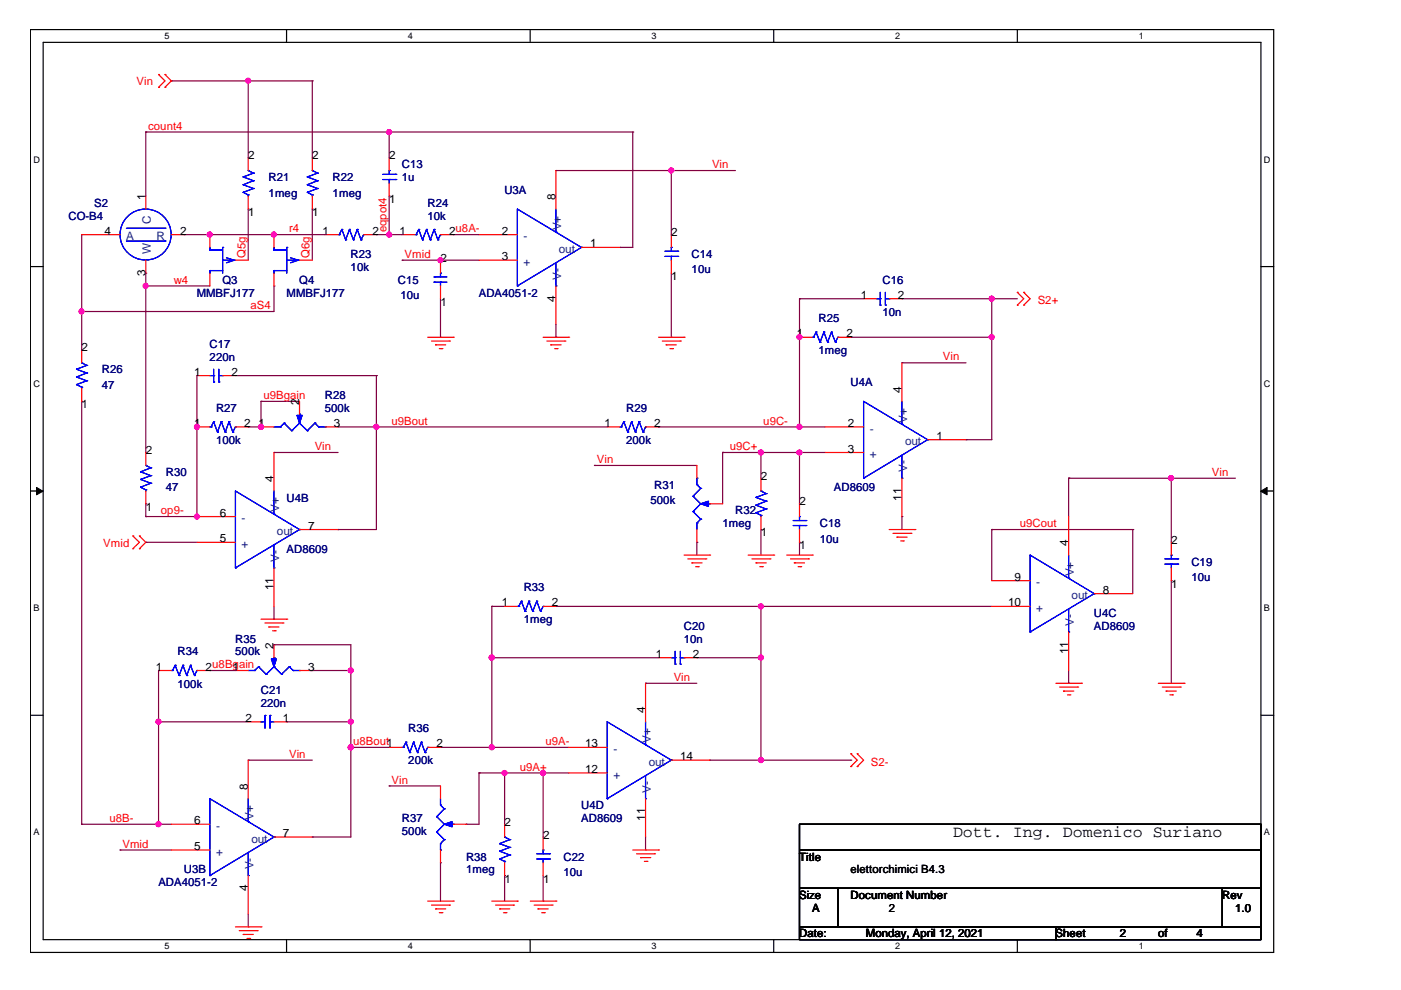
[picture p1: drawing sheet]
<svg xmlns="http://www.w3.org/2000/svg" width="297mm" height="210mm" viewBox="0 0 297 210" stroke-linecap="round" stroke-linejoin="round" font-family="sans-serif">
<path d="M6.4 6.3h263.7v195.6h-263.7zM9.2 9h258.1v190.2h-258.1z" fill="none" stroke="#000" stroke-width=".25"/>
<g fill="#fff">
<path d="M34.9 6.6h1v2.1h-1z"/>
<path d="M34.9 199.6h1v2.1h-1z"/>
</g>
<path d="M60.8 6.3v2.7M60.8 199.2v2.7" fill="none" stroke="#000" stroke-width=".25"/>
<g fill="#fff">
<path d="M86.5 6.6h1v2.1h-1z"/>
<path d="M86.5 199.6h1v2.1h-1z"/>
</g>
<path d="M112.4 6.3v2.7M112.4 199.2v2.7" fill="none" stroke="#000" stroke-width=".25"/>
<g fill="#fff">
<path d="M138.1 6.6h1.1v2.1h-1.1z"/>
<path d="M138.1 199.6h1.1v2.1h-1.1z"/>
</g>
<path d="M164 6.3v2.7M164 199.2v2.7" fill="none" stroke="#000" stroke-width=".25"/>
<g fill="#fff">
<path d="M189.8 6.6h1v2.1h-1z"/>
<path d="M189.8 199.6h1v2.1h-1z"/>
</g>
<path d="M215.7 6.3v2.7M215.7 199.2v2.7" fill="none" stroke="#000" stroke-width=".25"/>
<g fill="#fff">
<path d="M241.4 6.6h1.1v2.1h-1.1z"/>
<path d="M241.4 199.6h1.1v2.1h-1.1z"/>
<path d="M7.1 32.8h1.3v2.1h-1.3z"/>
<path d="M268 32.8h1.3v2.1h-1.3z"/>
<path d="M7.1 80.3h1.3v2.1h-1.3z"/>
<path d="M268 80.3h1.3v2.1h-1.3z"/>
</g>
<path d="M6.4 56.5h2.8M267.3 56.5h2.8" fill="none" stroke="#000" stroke-width=".25"/>
<g fill="#fff">
<path d="M7.1 127.9h1.2v2.1h-1.2z"/>
<path d="M268 127.9h1.2v2.1h-1.2z"/>
</g>
<path d="M6.4 104.1h2.8M267.3 104.1h2.8" fill="none" stroke="#000" stroke-width=".25"/>
<g fill="#000" stroke="#000" stroke-width=".21">
<path d="M7.7 103.3l1.4 .9-1.4 .7z" fill-rule="evenodd"/>
<path d="M267.3 104.2l1.3-.9v1.6z" fill-rule="evenodd"/>
</g>
<g fill="#fff">
<path d="M7.1 175.4h1.2v2.2h-1.2z"/>
<path d="M268 175.4h1.2v2.2h-1.2z"/>
</g>
<path d="M6.4 151.6h2.8M267.3 151.6h2.8M169.5 174.8h97.8v5.4h-97.8zM169.5 180.2h97.8v8.1h-97.8zM169.5 188.3h8.1v8.2h-8.1zM169.5 196.5h54.4v2.7h-54.4zM177.6 188.3h81.6v8.2h-81.6zM223.9 196.5h43.4v2.7h-43.4zM259.2 188.3h8.1v8.2h-8.1z" fill="none" stroke="#000" stroke-width=".25"/>
<g fill="none" stroke="#800040" stroke-width=".25">
<path d="M36.3 17.2h.1M36.3 17.2h29.9M52.6 17.2h.1M52.6 17.2v16.3M66.2 17.2h.1M66.2 17.2v16.3M30.9 28h.1M30.9 28v13.6M30.9 28h103.3M82.5 28h.1M82.5 28v5.5M117.9 36.2h.1"/>
<path d="M117.9 36.2h38M134.2 28h.1M134.2 28v24.5h-2.7M142.3 36.2h.1M142.3 36.2v13.5M17.3 49.7h.1M17.3 49.7v24.5M30.9 57.9h.1M30.9 57.9v38M39 49.7h.1M39 49.7h29.9M44.5 49.7h.1"/>
<path d="M52.6 44.3h.1M52.6 44.3v10.9M58.1 49.7h.1M66.2 44.3h.1M66.2 44.3v10.9M79.8 49.7h.1M79.8 49.7h5.5M82.5 49.7h.1M82.5 41.6h.1M82.5 41.6v8.1M85.3 55.2h.1M85.3 55.2h16.3"/>
<path d="M93.4 55.2h.1M96.1 49.7h.1M96.1 49.7h5.5M131.5 52.5h.1M142.3 57.9v13.6M17.3 66h.1M30.9 60.6h.1M30.9 60.6h13.6M41.7 79.6v29.9M49.9 79.6h29.9M58.1 60.6h.1M58.1 60.6v5.4h-40.8"/>
<path d="M79.8 79.6h.1M79.8 79.6v32.7h-8.1M93.4 71.5h.1M93.4 63.3v8.2M117.9 71.5h.1M117.9 68.8v2.7M142.3 71.5h.1M169.5 71.5h.1M169.5 63.3h.1M169.5 63.3h13.6M169.5 63.3v27.2M180.4 71.5h.1"/>
<path d="M180.4 71.5h29.9M191.2 76.9h.1M191.2 63.3h.1M191.2 63.3h24.5M191.2 76.9h13.6M210.3 63.3h.1M210.3 71.5h.1M210.3 63.3v29.9h-5.5M17.3 85.1h.1M17.3 85.1v89.7M41.7 90.5h.1M52.6 90.5h.1"/>
<path d="M52.6 90.5h2.7M55.3 85.1h.1M55.3 90.5h.1M55.3 85.1h8.2M55.3 85.1v5.4M58.1 95.9h.1M58.1 95.9h13.6M71.7 90.5h57M79.8 90.5h.1M126 98.7h.1M126 98.7h21.7M139.6 90.5h.1"/>
<path d="M139.6 90.5h35.3M153.2 95.9h.1M153.2 95.9h21.7M153.2 95.9v10.9M161.3 95.9h.1M161.3 95.9v5.5M169.5 95.9h.1M169.5 90.5h.1M169.5 95.9v10.9M204.8 93.2h.1M30.9 115h.1M30.9 106.8h.1"/>
<path d="M30.9 109.5h.1M30.9 115h10.8M30.9 106.8v2.7M30.9 109.5h10.8M41.7 109.5h.1M71.7 112.3h.1M147.7 115h.1M147.7 115v2.7M161.3 112.3h.1M161.3 112.3v5.4M169.5 115h.1M169.5 115v2.7"/>
<path d="M191.2 109.5h.1M191.2 109.5v2.8M210.3 112.3h.1M210.3 112.3h29.9M210.3 112.3v10.8M226.6 101.4h.1M226.6 101.4h35.3M226.6 101.4v8.1M240.2 112.3h.1M240.2 112.3v13.6M248.3 101.4h.1M248.3 101.4v13.6"/>
<path d="M58.1 136.7h.1M58.1 131.3h.1M58.1 136.7h16.3v40.8h-8.2M58.1 128.6v2.7M104.3 128.6h.1M104.3 139.5h.1M104.3 128.6h2.7M104.3 128.6v29.9M104.3 139.5h35.3M117.9 128.6h.1M117.9 128.6h92.4M147.7 139.5h.1"/>
<path d="M147.7 139.5h13.6M161.3 139.5h.1M161.3 128.6h.1M161.3 128.6v32.6M248.3 123.1h.1M248.3 123.1v21.8M33.6 153h.1M33.6 142.2h.1M33.6 153h19M33.6 142.2v32.6M44.5 142.2h.1M44.5 142.2h5.4"/>
<path d="M60.8 153h.1M60.8 153h13.6M66.2 142.2h.1M66.2 142.2h8.2M74.4 158.5h.1M74.4 142.2h.1M74.4 158.5h8.1M93.4 158.5h.1M93.4 158.5h27.2M104.3 158.5h.1M136.9 144.9h.1M136.9 144.9h10.8"/>
<path d="M226.6 144.9h.1M226.6 142.2v2.7M17.3 174.8h.1M17.3 174.8h19M33.6 174.8h.1M52.6 161.2h.1M52.6 161.2h13.6M66.2 177.5h.1M82.5 166.6h.1M82.5 166.6h10.9M98.9 174.8h.1M101.6 163.9h.1"/>
<path d="M101.6 163.9v10.9h-2.7M101.6 163.9h19M107 163.9h.1M107 163.9v10.9M115.2 163.9h.1M115.2 163.9v13.6M136.9 177.5v2.7M150.5 161.2h.1M150.5 161.2h29.9M180.4 161.2h.1M25.4 180.2h.1M25.4 180.2h10.9"/>
<path d="M52.6 196.5h.1M52.6 193.8v2.7M93.4 182.9h.1M93.4 182.9v8.2M107 185.6h.1M107 185.6v5.5M115.2 191.1h.1M115.2 185.6v5.5M136.9 180.2h.1"/>
</g>
<g fill="#f0f" stroke="#f0f" stroke-width=".25">
<circle cx="41.7" cy="90.5" r=".52"/>
<circle cx="41.7" cy="109.5" r=".51"/>
<circle cx="55.3" cy="90.5" r=".52"/>
<circle cx="79.8" cy="90.5" r=".52"/>
<circle cx="33.6" cy="174.7" r=".52"/>
<circle cx="33.6" cy="153" r=".52"/>
<circle cx="161.3" cy="128.6" r=".52"/>
<circle cx="161.3" cy="161.2" r=".52"/>
<circle cx="161.3" cy="139.4" r=".52"/>
<circle cx="74.4" cy="153" r=".52"/>
<circle cx="74.4" cy="158.4" r=".52"/>
<circle cx="142.3" cy="36.1" r=".52"/>
<circle cx="93.4" cy="55.2" r=".52"/>
<circle cx="115.1" cy="163.9" r=".52"/>
<circle cx="30.9" cy="60.6" r=".52"/>
<circle cx="44.4" cy="49.7" r=".52"/>
<circle cx="17.3" cy="66" r=".52"/>
<circle cx="52.6" cy="17.1" r=".52"/>
<circle cx="104.3" cy="139.4" r=".52"/>
<circle cx="58" cy="49.7" r=".52"/>
<circle cx="104.3" cy="158.4" r=".52"/>
<circle cx="82.5" cy="49.7" r=".52"/>
<circle cx="82.5" cy="28" r=".51"/>
<circle cx="74.4" cy="142.1" r=".52"/>
<circle cx="210.3" cy="63.3" r=".52"/>
<circle cx="161.3" cy="95.9" r=".52"/>
<circle cx="107" cy="163.9" r=".52"/>
<circle cx="169.5" cy="90.5" r=".52"/>
<circle cx="169.5" cy="71.5" r=".52"/>
<circle cx="210.3" cy="71.5" r=".52"/>
<circle cx="248.3" cy="101.4" r=".52"/>
<circle cx="169.5" cy="95.9" r=".52"/>
</g>
<g fill="none" stroke="#f00" stroke-width=".25">
<path d="M33.6 18.5h.1M33.6 15.8h.1M33.6 15.8l1.4 1.4-1.4 1.3M35 15.8h.1M35 18.5h.1M35 15.8l1.3 1.4-1.3 1.3M52.6 33.5v2.7M66.2 33.5v2.7M82.5 33.5v2.7M82.5 38.9v2.7M117.9 36.2v8.1M17.3 49.7h8.1"/>
<path d="M30.9 41.6v2.7M30.9 55.2v2.7M36.3 49.7h2.7M44.5 49.7v2.8M44.5 57.9v2.7M49.9 55.2h2.7M52.6 41.6v2.7M58.1 49.7v2.8M58.1 57.9v2.7M63.5 55.2h2.7M66.2 41.6v2.7M68.9 49.7h2.8"/>
<path d="M77.1 49.7h2.7M85.3 49.7h2.7M93.4 49.7h2.7M93.4 55.2v2.7M101.6 49.7h8.1M101.6 55.2h8.1M123.3 52.5h8.2M142.3 49.7v2.8M142.3 55.2v2.7M17.3 74.2v2.7M41.7 79.6h2.8M47.2 79.6h2.7"/>
<path d="M90.7 71.5h5.4M91.5 72.3h3.8M92.3 73.1h.1M92.3 73.1h2.2M93.1 73.9h.6M93.4 60.6v2.7M93.7 73.9h.1M95.3 72.3h.1M96.1 71.5h.1M115.2 71.5h5.4M116 72.3h3.8M116.8 73.1h.1"/>
<path d="M116.8 73.1h2.2M117.6 73.9h.5M117.9 60.6v8.2M118.1 73.9h.1M119.8 72.3h.1M120.6 71.5h.1M139.6 71.5h5.4M140.4 72.3h3.8M141.2 73.1h.1M141.2 73.1h2.2M142 73.9h.6M142.6 73.9h.1"/>
<path d="M144.2 72.3h.1M145 71.5h.1M169.5 71.5h2.7M177.6 71.5h2.8M183.1 63.3h2.7M188.5 63.3h2.7M191.2 76.9v8.2M215.7 62h.1M215.7 64.7h.1M215.7 62l1.3 1.3-1.3 1.4M217 62h.1M217 64.7h.1"/>
<path d="M217 62l1.4 1.3-1.4 1.4M17.3 82.3v2.8M30.9 95.9v2.8M41.7 90.5h2.8M49.9 90.5h2.7M55.3 90.5h2.8M58.1 95.9v8.2M63.5 85.1v2.7M68.9 90.5h2.8M128.7 90.5h2.8M136.9 90.5h2.7M147.7 98.7v2.7"/>
<path d="M174.9 90.5h8.2M174.9 95.9h8.2M196.7 93.2h8.1M28.2 116.3h.1M28.2 113.6h.1M28.2 113.6l1.4 1.4-1.4 1.3M29.6 113.6h.1M29.6 116.3h.1M29.6 113.6l1.3 1.4-1.3 1.3M30.9 104.1v2.7M41.7 109.5h8.2M41.7 115h8.2"/>
<path d="M63.5 112.3h8.2M145 117.7h5.5M145.8 118.5h3.9M146.7 119.3h.1M146.7 119.3h2.2M147.7 112.3v2.7M149.7 118.5h.1M150.5 117.7h.1M150.5 106.8h2.7M158.6 117.7h5.4M159.4 118.5h3.8M160.3 119.3h.1"/>
<path d="M160.3 119.3h2.1M161.3 101.4v2.7M161.3 109.5v2.8M163.2 118.5h.1M164 117.7h.1M166.8 117.7h5.4M167.6 118.5h3.8M168.4 119.3h.1M168.4 119.3h2.2M169.5 106.8v2.7M169.5 112.3v2.7M171.4 118.5h.1"/>
<path d="M172.2 117.7h.1M188.5 112.3h5.5M189.3 113.1h3.8M190.2 113.9h.1M190.2 113.9h2.1M191 114.7h.5M191.2 101.4v8.1M191.5 114.7h.1M193.1 113.1h.1M194 112.3h.1M226.6 109.5v8.2M248.3 115v2.7"/>
<path d="M55.3 131.3h5.5M56.2 132.1h3.8M57 132.9h.1M57 132.9h2.1M57.8 133.7h.5M58.1 120.4v8.2M58.1 136.7v2.8M58.3 133.7h.1M60 132.1h.1M60.8 131.3h.1M107 128.6h2.7M115.2 128.6h2.7"/>
<path d="M139.6 139.5h2.7M145 139.5h2.7M147.5 120.1h.5M148 120.1h.1M161.1 120.1h.5M161.6 120.1h.1M169.2 120.1h.6M169.8 120.1h.1M210.3 123.1h8.1M210.3 128.6h8.1M226.6 134v8.2M232 125.9h8.2"/>
<path d="M248.3 120.4v2.7M33.6 142.2h2.7M41.7 142.2h2.8M49.9 142.2h2.7M52.6 153h2.7M58.1 153h2.7M63.5 142.2h2.7M82.5 158.5h2.8M90.7 158.5h2.7M120.6 158.5h8.1M136.9 144.9v8.1M180.4 159.8h.1"/>
<path d="M180.4 159.8l1.3 1.4-1.3 1.3M181.7 159.8h.1M181.7 159.8l1.4 1.4-1.4 1.3M223.9 144.9h5.4M224.7 145.7h3.8M225.5 146.5h.1M225.5 146.5h2.2M226.3 147.3h.5M226.8 147.3h.1M228.5 145.7h.1M229.3 144.9h.1M245.6 144.9h5.4"/>
<path d="M246.4 145.7h3.8M247.2 146.5h.1M247.2 146.5h2.2M248 147.3h.6M248.6 147.3h.1M250.2 145.7h.1M251 144.9h.1M36.3 174.8h8.2M52.6 161.2v8.1M58.1 177.5h8.1M93.4 166.6v2.7M96.1 174.8h2.8"/>
<path d="M107 174.8v2.7M115.2 177.5v2.7M120.6 163.9h8.1M136.9 169.3v8.2M142.3 161.2h8.2M180.4 162.5h.1M181.7 162.5h.1M36.3 180.2h8.2M49.9 196.5h5.4M50.7 197.3h3.8M51.6 198.1h.1M51.6 198.1h2.1"/>
<path d="M52.4 199h.5M52.6 185.6v8.2M52.9 199h.1M54.5 197.3h.1M55.3 196.5h.1M90.7 191.1h5.4M91.5 191.9h3.8M92.3 192.7h.1M92.3 192.7h2.2M93.1 193.5h.6M93.4 180.2v2.7M93.7 193.5h.1"/>
<path d="M95.3 191.9h.1M96.1 191.1h.1M104.3 191.1h5.4M105.1 191.9h3.8M105.9 192.7h.1M105.9 192.7h2.2M106.7 193.5h.6M107 182.9v2.7M107.3 193.5h.1M108.9 191.9h.1M109.7 191.1h.1M112.4 191.1h5.5"/>
<path d="M113.2 191.9h3.9M114.1 192.7h.1M114.1 192.7h2.1M114.9 193.5h.5M115.2 182.9v2.7M115.4 193.5h.1M117.1 191.9h.1M117.9 191.1h.1M134.2 180.2h5.4M135 181h3.8M135.8 181.8h.1M135.8 181.8h2.2"/>
<path d="M136.6 182.6h.6M137.2 182.6h.1M138.8 181h.1M139.6 180.2h.1"/>
</g>
<g fill="none" stroke="#00f" stroke-width=".25">
<path d="M51.6 39.2h.1M51.6 37.5h.1M51.6 39.2l2.1 .8M51.6 37.5l2.1 .8M52.6 36.2h.1M52.6 36.2l1.1 .5M53.7 40h.1M53.7 38.3h.1M53.7 36.7h.1M53.7 40l-2.1 .8M53.7 38.3l-2.1 .9M53.7 36.7l-2.1 .8"/>
<path d="M65.2 39.2h.1M65.2 37.5h.1M65.2 39.2l2.1 .8M65.2 37.5l2.1 .8M66.2 36.2h.1M66.2 36.2l1.1 .5M67.3 40h.1M67.3 38.3h.1M67.3 36.7h.1M67.3 40l-2.1 .8M67.3 38.3l-2.1 .9M67.3 36.7l-2.1 .8"/>
<path d="M81.2 38.1h2.7M81.2 37h2.7M82.5 36.2h.1M82.5 38.1h.1M82.5 36.2v.8M82.5 38.1v.8M83.9 38.1h.1M83.9 37h.1M26.8 48.4h8.2M26.8 51.1h8.2M35 48.4h.1M35 51.1h.1"/>
<path d="M44.5 53h.1M44.5 57.4v.5v-.5M44.5 57.4h.1M44.5 52.5v.5v-.5M44.5 53h2.7M44.5 57.4h2.7M47.2 55.2h.1M47.2 52.5h.1M47.2 55.2h2.7M47.2 52.5v5.4M48 54.7l1.7 .5-1.7 .5M51.6 40.8h.1"/>
<path d="M51.6 40.8l1 .5M52.6 41.3h.1M52.6 41.3v.3M58.1 53h.1M58.1 57.4v.5v-.5M58.1 57.4h.1M58.1 52.5v.5v-.5M58.1 53h2.7M58.1 57.4h2.7M60.8 55.2h.1M60.8 52.5h.1M60.8 55.2h2.7"/>
<path d="M60.8 52.5v5.4M61.6 54.7l1.7 .5-1.7 .5M65.2 40.8h.1M65.2 40.8l1 .5M66.2 41.3h.1M66.2 41.3v.3M71.7 49.7h.2M71.9 49.7h.1M72.5 48.6h.1M72.5 48.6l-.6 1.1M72.5 48.6l.8 2.3M73.3 50.9h.1"/>
<path d="M74.1 48.6h.1M74.1 48.6l-.8 2.3M74.1 48.6l.8 2.3M74.9 50.9h.1M75.7 48.6h.1M75.7 48.6l-.8 2.3M75.7 48.6l.8 2.3M76.5 50.9h.1M77.1 49.7h.1M77.1 49.7l-.6 1.2M88 49.7h.2M88.2 49.7h.1"/>
<path d="M88.8 48.6h.1M88.8 48.6l-.6 1.1M88.8 48.6l.8 2.3M89.6 50.9h.1M90.4 48.6h.1M90.4 48.6l-.8 2.3M90.4 48.6l.8 2.3M91.2 50.9h.1M92 48.6h.1M92 59.8h.1M92 58.7h.1M92 48.6l-.8 2.3"/>
<path d="M92 48.6l.8 2.3M92 59.8h2.7M92 58.7h2.7M92.8 50.9h.1M93.4 49.7h.1M93.4 57.9h.1M93.4 59.8h.1M93.4 49.7l-.6 1.2M93.4 57.9v.8M93.4 59.8v.8M117.9 49.2h.1M117.9 44.3v4.9"/>
<path d="M117.9 55.7v4.9M123.3 52.5h.1M123.3 52.5l-13.6-8.2v16.3M123.3 52.5l-13.6 8.1M141 54.4h2.7M141 53.3h2.7M142.3 52.5h.1M142.3 54.4h.1M142.3 52.5v.8M142.3 54.4v.8M143.7 54.4h.1M143.7 53.3h.1"/>
<path d="M16.2 79.9h.1M16.2 78.3h.1M16.2 79.9l2.2 .8M16.2 78.3l2.2 .8M17.3 76.9h.1M17.3 76.9l1.1 .6M18.4 79.1h.1M18.4 77.5h.1M18.4 79.1l-2.2 .8M18.4 77.5l-2.2 .8M44.5 79.6h.8M45.3 79.6h.1"/>
<path d="M45.3 78.3v2.7M46.4 78.3v2.7M46.4 79.6h.8M47.2 79.6h.1M109.7 60.6h.1M117.9 60.6h.1M172.2 71.5h.3M172.5 71.5h.1M173 70.4h.1M173 70.4l-.5 1.1M173 70.4l.9 2.2M173.9 72.6h.1"/>
<path d="M174.7 70.4h.1M174.7 70.4l-.8 2.2M174.7 70.4l.8 2.2M175.5 72.6h.1M176.3 70.4h.1M176.3 70.4l-.8 2.2M176.3 70.4l.8 2.2M177.1 72.6h.1M177.6 71.5h.1M177.6 71.5l-.5 1.1M185.8 63.3h.8M186.6 64.7h.1"/>
<path d="M186.6 63.3h.1M186.6 62v2.7M187.7 64.7h.1M187.7 62v2.7M187.7 63.3h.8M188.5 63.3h.1M16.2 81.5h.1M16.2 81.5l1.1 .6M17.3 82.1h.1M17.3 82.1v.2M18.4 80.7h.1M18.4 80.7l-2.2 .8"/>
<path d="M30.9 98.7h.1M30.9 98.7l1.1 .5M32 99.2h.1M32 99.2l-2.2 .8M44.5 90.5h.3M44.8 90.5h.1M45.3 81h.1M45.3 89.4h.1M45.3 89.4l-.5 1.1M45.3 89.4l.8 2.2M46.1 91.6h.1M46.4 81h.1"/>
<path d="M46.9 89.4h.1M46.9 89.4l-.8 2.2M46.9 89.4l.9 2.2M47.8 91.6h.1M48.6 89.4h.1M48.6 89.4l-.8 2.2M48.6 89.4l.8 2.2M49.4 91.6h.1M49.9 90.5h.1M49.9 90.5l-.5 1.1M58.1 90.5h1.3M59.4 90.5h.1"/>
<path d="M60.2 89.7h.1M60.2 89.7l-.8 .8M60.2 89.7l1.7 1.6M61.9 91.3h.1M63.5 89.7h.1M63.5 87.8h.1M63.5 89.7l-1.6 1.6M63.5 89.7l1.7 1.6M63.5 87.8v.6M65.2 91.3h.1M66.8 89.7h.1M66.8 89.7l-1.6 1.6"/>
<path d="M66.8 89.7l.8 .8M67.6 90.5h.1M67.6 90.5h1.3M68.9 90.5h.1M131.5 90.5h.2M131.7 90.5h.1M132.3 89.4h.1M132.3 89.4l-.6 1.1M132.3 89.4l.8 2.2M133.1 91.6h.1M133.9 89.4h.1M133.9 89.4l-.8 2.2"/>
<path d="M133.9 89.4l.8 2.2M134.7 91.6h.1M135.5 89.4h.1M135.5 89.4l-.8 2.2M135.5 89.4l.9 2.2M136.4 91.6h.1M136.9 90.5h.1M136.9 90.5l-.5 1.1M191.2 90h.1M191.2 85.1v4.9M191.2 96.5v4.9M196.7 93.2h.1"/>
<path d="M196.7 93.2l-13.6-8.1v16.3M196.7 93.2l-13.6 8.2M29.8 103.3h.1M29.8 101.7h.1M29.8 100h.1M29.8 103.3l1.1 .6M29.8 101.7l2.2 .8M29.8 100l2.2 .8M30.9 103.9h.1M30.9 103.9v.2M32 102.5h.1M32 100.8h.1"/>
<path d="M32 102.5l-2.2 .8M32 100.8l-2.2 .9M58.1 109h.1M58.1 104.1v4.9M58.1 115.5v4.9M63.5 112.3h.1M63.5 112.3l-13.6-8.2v16.3M63.5 112.3l-13.6 8.1M146.9 108.5h.1M146.9 105.2h.1M146.9 108.5l1.7 1.6M146.9 105.2l1.7 1.6"/>
<path d="M147.7 110.9h.1M147.7 102.8h.1M147.7 101.4h.1M147.7 101.4v1.4M147.7 110.9v1.4M147.7 102.8l.9 .8M148.6 110.1h.1M148.6 106.8h.1M148.6 103.6h.1M148.6 110.1l-.9 .8M148.6 106.8l-1.7 1.7M148.6 103.6l-1.7 1.6"/>
<path d="M150 106.8h.5M150.5 106.8h.1M160.3 108.7h.1M160.3 107.1h.1M160.3 105.5h.1M160.3 108.7l1 .6M160.3 107.1l2.1 .8M160.3 105.5l2.1 .8M161.3 104.1h.1M161.3 109.3h.1M161.3 104.1l1.1 .6M161.3 109.3v.2"/>
<path d="M162.4 107.9h.1M162.4 106.3h.1M162.4 104.7h.1M162.4 107.9l-2.1 .8M162.4 106.3l-2.1 .8M162.4 104.7l-2.1 .8M168.2 111.4h2.7M168.2 110.4h2.7M169.5 109.5h.1M169.5 111.4h.1M169.5 109.5v.9M169.5 111.4v.9"/>
<path d="M170.9 111.4h.1M170.9 110.4h.1M183.1 101.4h.1M191.2 101.4h.1M226.6 117.7v4.9M247 119.6h2.7M247 118.5h2.7M248.3 117.7h.1M248.3 119.6h.1M248.3 117.7v.8M248.3 119.6v.8M249.7 119.6h.1"/>
<path d="M249.7 118.5h.1M49.9 120.4h.1M58.1 139.5h.1M58.1 120.4h.1M58.1 139.5v.5M109.7 128.6h.3M110 128.6h.1M110.5 127.5h.1M110.5 127.5l-.5 1.1M110.5 127.5l.8 2.1M111.3 129.6h.1M112.1 127.5h.1"/>
<path d="M112.1 127.5l-.8 2.1M112.1 127.5l.9 2.1M113 129.6h.1M113.8 127.5h.1M113.8 127.5l-.8 2.1M113.8 127.5l.8 2.1M114.6 129.6h.1M115.2 128.6h.1M115.2 128.6l-.6 1M142.3 139.5h.8M143.1 139.5h.1M143.1 138.1v2.7"/>
<path d="M144.2 138.1v2.7M144.2 139.5h.8M145 139.5h.1M218.4 134h.1M226.6 122.6h.1M226.6 134h.1M226.6 129.1v4.9M232 125.9h.1M232 125.9l-13.6-8.2v16.3M232 125.9l-13.6 8.1M36.3 142.2h.3M36.6 142.2h.1"/>
<path d="M37.1 141.1h.1M37.1 141.1l-.5 1.1M37.1 141.1l.9 2.1M38 143.2h.1M38.8 141.1h.1M38.8 141.1l-.8 2.1M38.8 141.1l.8 2.1M39.6 143.2h.1M40.4 141.1h.1M40.4 141.1l-.8 2.1M40.4 141.1l.8 2.1M41.2 143.2h.1"/>
<path d="M41.7 142.2h.1M41.7 142.2l-.5 1M52.6 142.2h1.4M54 142.2h.1M54.8 141.4h.1M54.8 141.4l-.8 .8M54.8 141.4l1.6 1.6M55.3 153h.1M55.3 153h.9M56.2 151.7h.1M56.2 151.7v2.7M56.4 143h.1"/>
<path d="M57.2 151.7h.1M57.2 153h.1M57.2 151.7v2.7M57.2 153h.9M58.1 141.4h.1M58.1 141.4l-1.7 1.6M58.1 141.4l1.6 1.6M59.7 143h.1M61.3 141.4h.1M61.3 141.4l-1.6 1.6M61.3 141.4l.9 .8M62.2 142.2h.1"/>
<path d="M62.2 142.2h1.3M63.5 142.2h.1M85.3 158.5h.2M85.5 158.5h.1M86.1 157.4h.1M86.1 157.4l-.6 1.1M86.1 157.4l.8 2.2M86.9 159.6h.1M87.7 157.4h.1M87.7 157.4l-.8 2.2M87.7 157.4l.8 2.2M88.5 159.6h.1"/>
<path d="M89.3 157.4h.1M89.3 157.4l-.8 2.2M89.3 157.4l.8 2.2M90.1 159.6h.1M90.7 158.5h.1M90.7 158.5l-.6 1.1M136.9 157.9h.1M136.9 153v4.9M143.1 140.8h.1M144.2 140.8h.1M52.6 174.2h.1M52.6 169.3v4.9"/>
<path d="M58.1 177.5h.1M58.1 177.5l-13.6-8.2v16.3M58.1 177.5l-13.6 8.1M92.6 173.2h.1M92.6 176.4h.1M92.6 173.2l1.6 1.6M92.6 176.4l1.6 1.6M93.4 170.7h.1M93.4 178.9h.1M93.4 169.3v1.4M93.4 178.9v1.3M93.4 170.7l.8 .8"/>
<path d="M94.2 171.5h.1M94.2 174.8h.1M94.2 178h.1M94.2 171.5l-1.6 1.7M94.2 174.8l-1.6 1.6M94.2 178l-.8 .9M95.6 174.8h.5M96.1 174.8h.1M105.9 178.9h.1M105.9 178.9l2.2 .8M107 177.5h.1M107 177.5l1.1 .5"/>
<path d="M108.1 179.7h.1M108.1 178h.1M108.1 179.7l-2.2 .8M108.1 178l-2.2 .9M128.7 169.3h.1M136.9 169.3h.1M136.9 164.4v4.9M142.3 161.2h.1M142.3 161.2l-13.6-8.2v16.3M142.3 161.2l-13.6 8.1M44.5 185.6h.1M52.6 185.6h.1"/>
<path d="M52.6 180.7v4.9M93.4 180.2h.1M105.9 182.1h.1M105.9 180.5h.1M105.9 182.1l1.1 .5M105.9 180.5l2.2 .8M107 182.6h.1M107 182.6v.3M108.1 181.3h.1M108.1 181.3l-2.2 .8M113.8 182.1h2.7M113.8 181h2.7"/>
<path d="M115.2 180.2h.1M115.2 182.1h.1M115.2 180.2v.8M115.2 182.1v.8M116.5 182.1h.1M116.5 181h.1"/>
<circle cx="30.9" cy="49.7" r="5.4"/>
</g>
<g fill="#00f" stroke="#00f" stroke-width=".25">
<path d="M148.6 106.8l1.6-.5v1.1z" fill-rule="evenodd"/>
<path d="M148.6 106.8l1.6-.5v1.1z" fill-rule="evenodd"/>
<path d="M63 88.1h1.1l-.6 1.6z" fill-rule="evenodd"/>
<path d="M63 88.1h1.1l-.6 1.6z" fill-rule="evenodd"/>
<path d="M57.5 139.7h1.1l-.5 1.7z" fill-rule="evenodd"/>
<path d="M57.5 139.7h1.1l-.5 1.7z" fill-rule="evenodd"/>
<path d="M94.2 174.8l1.6-.6v1.1z" fill-rule="evenodd"/>
<path d="M94.2 174.8l1.6-.6v1.1z" fill-rule="evenodd"/>
</g>
<text font-size="3.5" x="202.1" y="177.6">Dott. Ing. Domenico Suriano</text>
<g font-size="2.5">
<text x="52.6" y="33.8">2</text>
<text x="66.2" y="33.8">2</text>
<text x="82.5" y="33.8">2</text>
<text x="30.8" y="42.5" transform="rotate(-90 30.8 42.5)">1</text>
<text x="52.6" y="45.8">1</text>
<text x="66.2" y="45.8">1</text>
<text x="82.5" y="43.1">1</text>
<text x="117.8" y="42.5" transform="rotate(-90 117.8 42.5)">8</text>
<text x="22.1" y="49.8">4</text>
<text x="38.2" y="49.8">2</text>
<text x="68.4" y="49.8">1</text>
<text x="79" y="49.8">2</text>
<text x="84.7" y="49.8">1</text>
<text x="95.2" y="49.8">2u8A-</text>
<text x="106.4" y="49.8">2</text>
<text x="125.1" y="52.5">1</text>
<text x="142.3" y="50.1">2</text>
<text x="30.8" y="58.5" transform="rotate(-90 30.8 58.5)">3</text>
<text x="93.4" y="55.5">2</text>
<text x="106.4" y="55.2">3</text>
<text x="142.3" y="59.4">1</text>
<text x="93.4" y="64.8">1</text>
<text x="117.8" y="64" transform="rotate(-90 117.8 64)">4</text>
<text x="182.5" y="63.3">1</text>
<text x="190.4" y="63.3">2</text>
<text x="168.9" y="71.5">1</text>
<text x="179.5" y="71.5">2</text>
<text x="17.3" y="74.5">2</text>
<text x="41.2" y="79.6">1</text>
<text x="49.1" y="79.6">2</text>
<text x="191.1" y="83.2" transform="rotate(-90 191.1 83.2)">4</text>
<text x="17.3" y="86.5">1</text>
<text x="63.4" y="86" transform="rotate(-90 63.4 86)">2</text>
<text x="41.2" y="90.5">1</text>
<text x="51.8" y="90.5">2</text>
<text x="54.8" y="90.5">1</text>
<text x="70.8" y="90.5">3</text>
<text x="128.1" y="90.5">1</text>
<text x="138.7" y="90.5">2</text>
<text x="179.8" y="90.5">2</text>
<text x="179.8" y="95.9">3</text>
<text x="198.5" y="93.2">1</text>
<text x="30.9" y="96.3">2</text>
<text x="161.3" y="101.7">2</text>
<text x="58" y="102.2" transform="rotate(-90 58 102.2)">4</text>
<text x="169.5" y="107.1">2</text>
<text x="191.1" y="106.1" transform="rotate(-90 191.1 106.1)">11</text>
<text x="30.9" y="108.3">1</text>
<text x="46.6" y="109.5">6</text>
<text x="65.4" y="112.3">7</text>
<text x="161.3" y="113.7">1</text>
<text x="46.6" y="115">5</text>
<text x="169.5" y="116.5">1</text>
<text x="226.5" y="115.8" transform="rotate(-90 226.5 115.8)">4</text>
<text x="248.3" y="115.3">2</text>
<text x="58" y="125.2" transform="rotate(-90 58 125.2)">11</text>
<text x="215.1" y="123.1">9</text>
<text x="233.8" y="125.9">8</text>
<text x="248.3" y="124.6">1</text>
<text x="106.4" y="128.6">1</text>
<text x="117" y="128.6">2</text>
<text x="213.7" y="128.6">10</text>
<text x="58" y="137.6" transform="rotate(-90 58 137.6)">2</text>
<text x="33" y="142.2">1</text>
<text x="43.6" y="142.2">2u8Bgain</text>
<text x="49.3" y="142.2">1</text>
<text x="65.4" y="142.2">3</text>
<text x="139" y="139.5">1</text>
<text x="146.9" y="139.5">2</text>
<text x="226.5" y="138.7" transform="rotate(-90 226.5 138.7)">11</text>
<text x="52" y="153">2</text>
<text x="59.9" y="153">1</text>
<text x="136.8" y="151.2" transform="rotate(-90 136.8 151.2)">4</text>
<text x="92.5" y="158.5">2</text>
<text x="124.1" y="158.5">13</text>
<text x="144.2" y="161.2">14</text>
<text x="52.5" y="167.5" transform="rotate(-90 52.5 167.5)">8</text>
<text x="124.1" y="163.9">12</text>
<text x="41.2" y="174.8">6</text>
<text x="59.9" y="177.5">7</text>
<text x="107" y="175.1">2</text>
<text x="115.1" y="177.8">2</text>
<text x="136.8" y="174.1" transform="rotate(-90 136.8 174.1)">11</text>
<text x="41.2" y="180.2">5</text>
<text x="52.5" y="189" transform="rotate(-90 52.5 189)">4</text>
<text x="107" y="187.1">1</text>
<text x="115.1" y="187.1">1</text>
</g>
<g font-size="2.5" fill="#004080">
<text x="32" y="47.6" transform="rotate(-90 32 47.6)">C</text>
<text x="26.8" y="50.9">A</text>
<text x="32" y="53.9" transform="rotate(-90 32 53.9)">W</text>
<text x="33.1" y="50.9">R</text>
<text x="111" y="50.9">-</text>
<text x="118.5" y="53.7">out</text>
<text x="119" y="48.8" transform="rotate(-90 119 48.8)">V+</text>
<text x="111" y="56.4">+</text>
<text x="119" y="59.3" transform="rotate(-90 119 59.3)">V-</text>
<text x="192.3" y="89.6" transform="rotate(-90 192.3 89.6)">V+</text>
<text x="184.4" y="91.7">-</text>
<text x="191.9" y="94.4">out</text>
<text x="184.4" y="97.1">+</text>
<text x="192.3" y="100.1" transform="rotate(-90 192.3 100.1)">V-</text>
<text x="51.2" y="110.7">-</text>
<text x="58.7" y="113.5">out</text>
<text x="59.2" y="108.6" transform="rotate(-90 59.2 108.6)">V+</text>
<text x="51.2" y="116.2">+</text>
<text x="59.2" y="119.1" transform="rotate(-90 59.2 119.1)">V-</text>
<text x="219.7" y="124.3">-</text>
<text x="227.7" y="122.2" transform="rotate(-90 227.7 122.2)">V+</text>
<text x="219.7" y="129.8">+</text>
<text x="227.2" y="127.1">out</text>
<text x="227.7" y="132.7" transform="rotate(-90 227.7 132.7)">V-</text>
<text x="130" y="159.7">-</text>
<text x="138" y="157.5" transform="rotate(-90 138 157.5)">V+</text>
<text x="130" y="165.1">+</text>
<text x="137.5" y="162.4">out</text>
<text x="53.7" y="173.8" transform="rotate(-90 53.7 173.8)">V+</text>
<text x="138" y="168" transform="rotate(-90 138 168)">V-</text>
<text x="45.8" y="176">-</text>
<text x="53.3" y="178.7">out</text>
<text x="45.8" y="181.4">+</text>
<text x="53.7" y="184.3" transform="rotate(-90 53.7 184.3)">V-</text>
</g>
<g font-size="2.4" fill="#f00">
<text x="29" y="18">Vin</text>
<text x="31.4" y="27.5">count4</text>
<text x="151" y="35.7">Vin</text>
<text x="61.3" y="49.2">r4</text>
<text x="81.9" y="49.2" transform="rotate(-90 81.9 49.2)">eqpot4</text>
<text x="52" y="54.7" transform="rotate(-90 52 54.7)">Q5g</text>
<text x="65.6" y="54.7" transform="rotate(-90 65.6 54.7)">Q6g</text>
<text x="85.8" y="54.7">Vmid</text>
<text x="36.8" y="60.1">w4</text>
<text x="53.1" y="65.5">aS4</text>
<text x="220" y="64.5">S2+</text>
<text x="199.9" y="76.4">Vin</text>
<text x="55.8" y="84.6">u9Bgain</text>
<text x="66.7" y="95.4">Vin</text>
<text x="83" y="90">u9Bout</text>
<text x="154.8" y="95.4">u9C+</text>
<text x="161.8" y="90">u9C-</text>
<text x="126.5" y="98.2">Vin</text>
<text x="257" y="100.9">Vin</text>
<text x="34.1" y="109">op9-</text>
<text x="216.2" y="111.8">u9Cout</text>
<text x="21.9" y="115.9">Vmid</text>
<text x="142.8" y="144.4">Vin</text>
<text x="61.3" y="160.7">Vin</text>
<text x="74.9" y="158">u8Bout1</text>
<text x="115.7" y="158">u9A-</text>
<text x="83" y="166.1">Vin</text>
<text x="110.2" y="163.4">u9A+</text>
<text x="184.7" y="162.4">S2-</text>
<text x="23.2" y="174.3">u8B-</text>
<text x="26" y="179.7">Vmid</text>
</g>
<g font-size="2.4" fill="#000080">
<text x="85.2" y="35.7">C13</text>
<text x="56.9" y="38.4">R21</text>
<text x="56.9" y="41.7">1meg</text>
<text x="70.5" y="38.4">R22</text>
<text x="70.5" y="41.7">1meg</text>
<text x="85.2" y="38.4">1u</text>
<text x="106.9" y="41.1">U3A</text>
<text x="14.5" y="46.6">CO-B4</text>
<text x="20" y="43.8">S2</text>
<text x="90.6" y="43.8">R24</text>
<text x="90.6" y="46.6">10k</text>
<text x="74.3" y="54.7">R23</text>
<text x="74.3" y="57.4">10k</text>
<text x="146.6" y="54.7">C14</text>
<text x="146.6" y="58">10u</text>
<text x="41.7" y="62.9">MMBFJ177</text>
<text x="47.2" y="60.2">Q3</text>
<text x="60.7" y="62.9">MMBFJ177</text>
<text x="63.5" y="60.2">Q4</text>
<text x="84.4" y="60.2">C15</text>
<text x="84.9" y="63.4">10u</text>
<text x="101.5" y="62.9">ADA4051-2</text>
<text x="187.1" y="60.2">C16</text>
<text x="173.5" y="68.3">R25</text>
<text x="187.1" y="66.9">10n</text>
<text x="44.4" y="73.8">C17</text>
<text x="44.4" y="76.5">220n</text>
<text x="173.5" y="75.1">1meg</text>
<text x="21.6" y="79.2">R26</text>
<text x="21.6" y="82.4">47</text>
<text x="180.3" y="81.9">U4A</text>
<text x="45.8" y="87.3">R27</text>
<text x="68.9" y="84.6">R28</text>
<text x="68.9" y="87.3">500k</text>
<text x="132.8" y="87.3">R29</text>
<text x="45.8" y="94.1">100k</text>
<text x="132.8" y="94.1">200k</text>
<text x="35.2" y="100.9">R30</text>
<text x="35.2" y="104.2">47</text>
<text x="60.7" y="106.4">U4B</text>
<text x="137.9" y="106.9">500k</text>
<text x="138.7" y="103.6">R31</text>
<text x="176.8" y="104.2">AD8609</text>
<text x="153.2" y="111.8">1meg</text>
<text x="155.9" y="109.1">R32</text>
<text x="173.8" y="111.8">C18</text>
<text x="60.7" y="117.2">AD8609</text>
<text x="173.8" y="115">10u</text>
<text x="252.6" y="119.9">C19</text>
<text x="111" y="125.4">R33</text>
<text x="252.6" y="123.2">10u</text>
<text x="231.9" y="130.8">U4C</text>
<text x="49.9" y="136.2">R35</text>
<text x="111" y="132.2">1meg</text>
<text x="145" y="133.5">C20</text>
<text x="145" y="136.2">10n</text>
<text x="231.9" y="133.5">AD8609</text>
<text x="37.6" y="139">R34</text>
<text x="49.9" y="139">500k</text>
<text x="37.6" y="145.8">100k</text>
<text x="55.3" y="147.1">C21</text>
<text x="55.3" y="149.8">220n</text>
<text x="86.6" y="155.3">R36</text>
<text x="86.6" y="162.1">200k</text>
<text x="123.2" y="171.6">U4D</text>
<text x="85.2" y="174.3">R37</text>
<text x="85.2" y="177">500k</text>
<text x="123.2" y="174.3">AD8609</text>
<text x="39" y="185.2">U3B</text>
<text x="98.8" y="182.5">R38</text>
<text x="98.8" y="185.2">1meg</text>
<text x="119.5" y="182.5">C22</text>
<text x="119.5" y="185.7">10u</text>
<text x="33.6" y="187.9">ADA4051-2</text>
</g>
<g font-size="2.4">
<text x="169.5" y="182.5">Title</text>
<text x="180.3" y="185.2">elettorchimici B4.3</text>
<text x="169.5" y="190.6">Size</text>
<text x="180.3" y="190.6">Document Number</text>
<text x="259.1" y="190.6">Rev</text>
<text x="172.2" y="193.3">A</text>
<text x="188.5" y="193.3">2</text>
<text x="261.9" y="193.3">1.0</text>
<text x="169.5" y="198.8">Date:</text>
<text x="183.6" y="198.8">Monday, April 12, 2021</text>
<text x="223.8" y="198.8">Sheet</text>
<text x="237.4" y="198.8">2</text>
<text x="245.5" y="198.8">of</text>
<text x="253.7" y="198.8">4</text>
</g>
<g font-size="1.9">
<text x="34.9" y="8.3">5</text>
<text x="86.5" y="8.3">4</text>
<text x="138.1" y="8.3">3</text>
<text x="189.8" y="8.3">2</text>
<text x="241.4" y="8.3">1</text>
<text x="7.1" y="34.5">D</text>
<text x="268" y="34.5">D</text>
<text x="7.1" y="82">C</text>
<text x="268" y="82">C</text>
<text x="7.1" y="129.6">B</text>
<text x="268" y="129.6">B</text>
<text x="7.1" y="177.1">A</text>
<text x="268" y="177.1">A</text>
<text x="34.9" y="201.3">5</text>
<text x="86.5" y="201.3">4</text>
<text x="138.1" y="201.3">3</text>
<text x="189.8" y="201.3">2</text>
<text x="241.4" y="201.3">1</text>
</g>
</svg>
